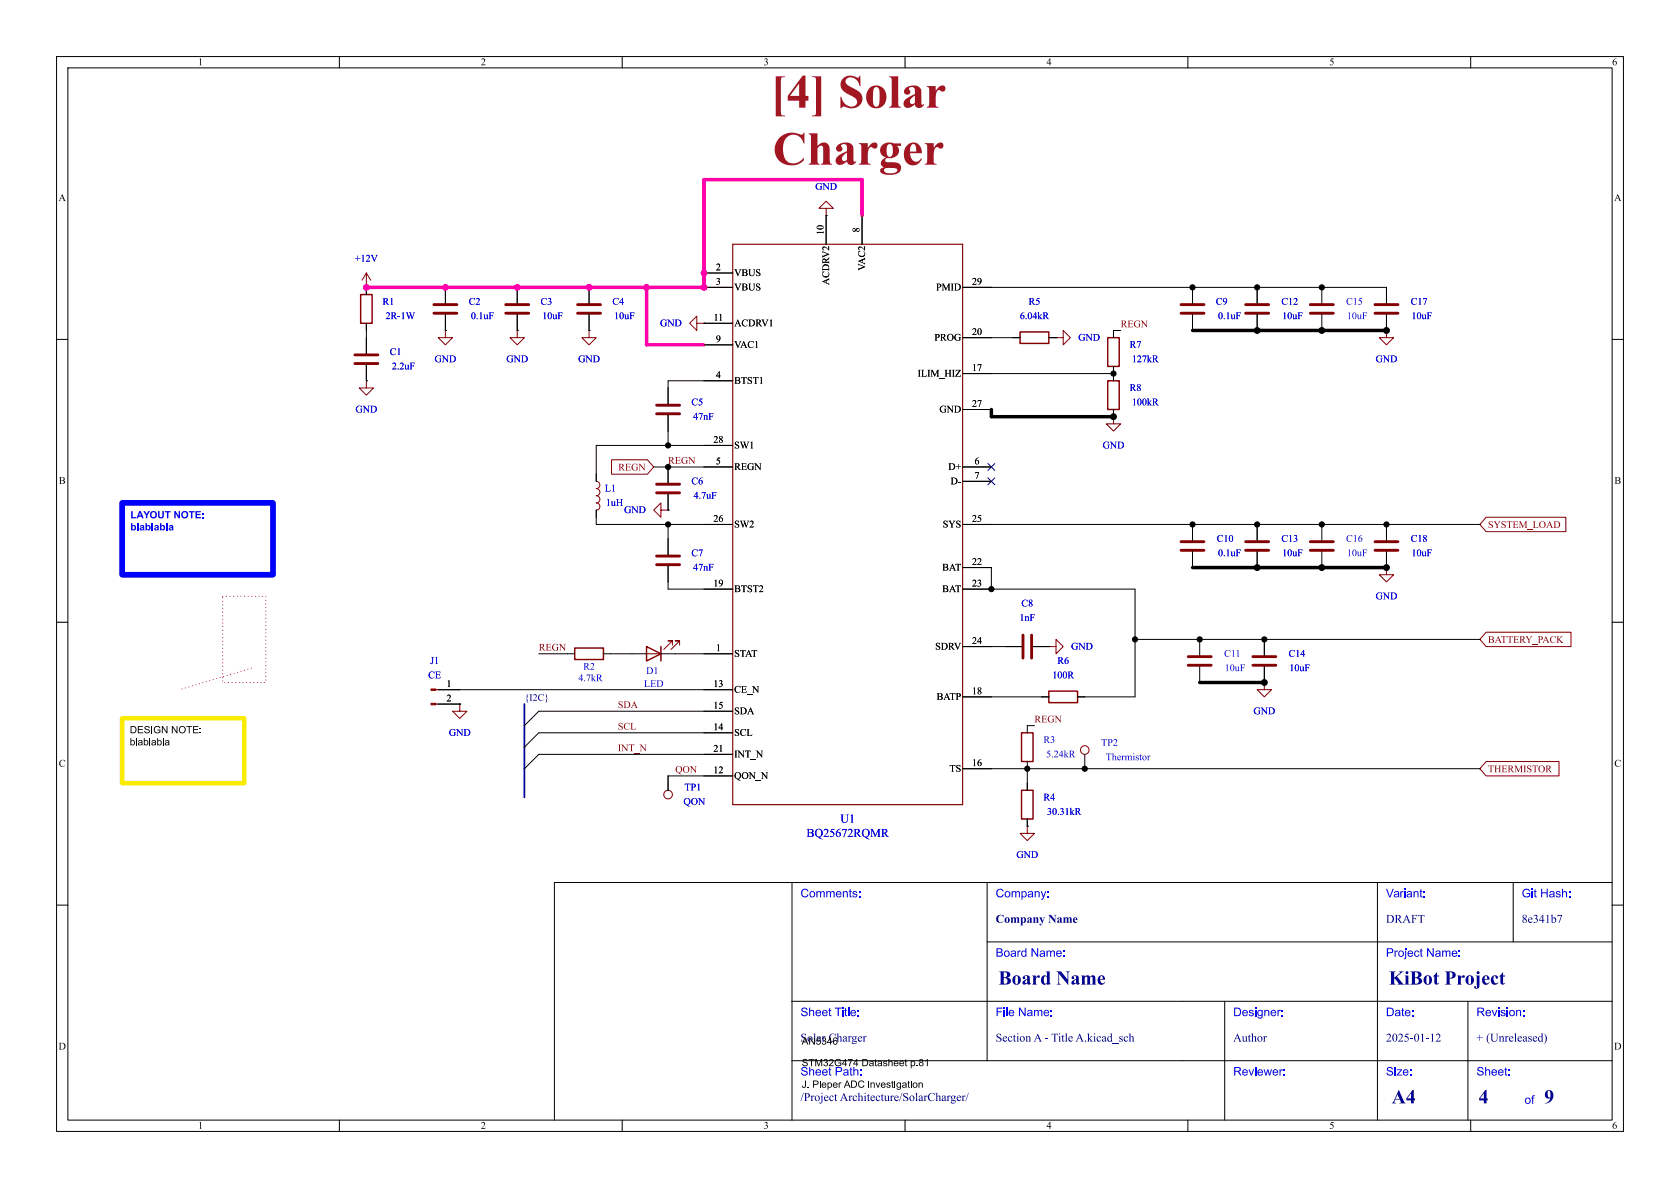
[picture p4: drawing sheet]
<svg xmlns="http://www.w3.org/2000/svg" width="297mm" height="210mm" viewBox="0 0 297 210" stroke-linecap="round" stroke-linejoin="round" font-family="sans-serif">
<g fill="none" stroke="#000" stroke-width=".18">
<path d="M10 10h277v190h-277zM12 12h273v186h-273zM60 10v2M110 10v2M160 10v2M210 10v2M260 10v2M146 38.1h.1M146 38.1v5.1M152.4 38.1v5.1M64.8 50.8h.1M64.8 50.8v1.3"/>
<path d="M64.8 57.2v5.3M78.7 58.4h.1M78.7 50.8v2.8M78.7 55.6v2.8M91.4 58.4h.1M91.4 50.8v2.8M91.4 55.6v2.8M104.1 58.4h.1M104.1 50.8v2.8M104.1 55.6v2.8M124.5 57.2h.1M124.5 48.3h5"/>
<path d="M124.5 50.8h5M124.5 57.2h5M170.2 50.8h74.9v2.8M170.2 59.7h10.1M185.4 59.7h1.3M186.7 59.7h.1M198.1 58.4h-1.3v1.3M210.8 50.8v2.8M210.8 55.6v2.8M222.2 50.8v2.8M222.2 55.6v2.8M233.7 50.8v2.8"/>
<path d="M233.7 55.6v2.8M245.1 58.4h.1M245.1 55.6v2.8M10 60h2M64.8 67.3h.1M64.8 64.5v2.8M118.1 73.4v5.3M124.5 61h5M129.5 67.3h-11.4v4.1M129.5 78.7h-24.1v6.4M170.2 66h26.6M170.2 72.4h5.1"/>
<path d="M196.8 73.7h.1M196.8 64.8v2.5M196.8 72.4v1.3M285 60h2M105.4 90.2v2.5h24.1M115.6 82.6h13.9M118.1 90.2h.1M118.1 82.6v2.7M118.1 87.4v2.8M118.1 92.7v5.3M170.2 82.6h5.1M170.2 92.7h91.4"/>
<path d="M170.2 85.1h5.1M210.8 92.7v2.8M210.8 97.5v2.8M222.2 92.7v2.8M222.2 97.5v2.8M233.7 92.7v2.8M233.7 97.5v2.8M245.1 92.7v2.8M245.1 97.5v2.8M10 110h2M95.2 115.6h6.4M106.7 115.6h7.6"/>
<path d="M116.8 115.6h12.7M118.1 100.1v4h11.4M170.2 104.1h30.5v19.1h-10.2M170.2 114.3h10.4M170.2 100.3h5.1v3.8M182.6 114.3h2.8M185.4 114.3h.1M200.7 113h60.9M212.1 113v2.8M212.1 117.9v2.8M223.5 113v2.8M223.5 117.9v2.8"/>
<path d="M245.1 100.3h.1M285 110h2M77.5 121.9h52M77.5 124.5h3.8M81.3 124.5h.1M129.5 137.2h-11.4v2.5M129.5 125.7h-34.3l-2.5 2.6M129.5 129.5h-34.3l-2.5 2.6M129.5 133.4h-34.3l-2.5 2.5M170.2 123.2h15.2M170.2 135.9h91.4M181.6 134.6v5.1"/>
<path d="M182.9 128.3h-1.3v1.2M191.8 133.4v2.5M223.5 120.7h.1M140 156v42M174.5 156v31.5M181.6 146.1h.1M181.6 144.8v1.3M243.5 156v42M267.5 156v10.5M285 156h-187v42M10 160h2M140 177h145"/>
<path d="M174.5 166.5h110.5M216.5 177v21M259.5 177v21M285 160h2M60 198v2M110 198v2M140 187.5h145M160 198v2M210 198v2M260 198v2"/>
</g>
<g fill="none" stroke="#840000" stroke-width=".51">
<path d="M76.7 55.4h4.1M76.7 53.8h4.1M89.4 55.4h4.1M89.4 53.8h4.1M102.1 55.4h4.1M102.1 53.8h4.1M208.8 55.4h4.1M208.8 53.8h4.1M220.2 55.4h4.1M220.2 53.8h4.1M231.6 55.4h4.1M231.6 53.8h4.1"/>
<path d="M243.1 55.4h4M243.1 53.8h4M62.7 62.7h4.1M62.7 64.3h4.1M116.1 71.6h4M116.1 73.2h4M116.1 87.1h4M116.1 85.6h4M116.1 98.3h4M116.1 99.8h4M208.8 97.3h4.1M208.8 95.8h4.1"/>
<path d="M220.2 97.3h4.1M220.2 95.8h4.1M231.6 97.3h4.1M231.6 95.8h4.1M243.1 97.3h4M243.1 95.8h4M180.8 112.3v4M182.4 112.3v4M210.1 117.6h4M210.1 116.1h4M221.5 117.6h4.1M221.5 116.1h4.1"/>
</g>
<g fill="none" stroke="#840000" stroke-width=".18">
<path d="M146 36.8h1.3l-1.3-1.2-1.2 1.2h1.2v1.3M64.8 48.3l-.8 1.2M64.8 48.3l.7 1.2M64.8 48.3v2.5M78.7 58.4v1.3h1.3l-1.3 1.3-1.2-1.3h1.2M91.4 58.4v1.3h1.3l-1.3 1.3-1.2-1.3h1.2M104.1 58.4v1.3h1.3l-1.3 1.3-1.2-1.3h1.2M123.2 57.2v-1.3l-1.3 1.3 1.3 1.2v-1.2h1.3M186.7 59.7h1.3v-1.3l1.2 1.3-1.2 1.3v-1.3M245.1 58.4v1.3h1.3l-1.3 1.3-1.3-1.3h1.3M64.8 67.3v1.3h1.2l-1.2 1.3-1.3-1.3h1.3M196.8 73.7v1.2h1.3l-1.3 1.3-1.2-1.3h1.2"/>
<path d="M105.4 85.1a.64 .64 0 0 1 .7 .6 .64 .64 0 0 1-.7 .7 .64 .64 0 0 1 .7 .6 .64 .64 0 0 1-.7 .6 .64 .64 0 0 1 .7 .7 .64 .64 0 0 1-.7 .6M105.4 88.9a.64 .64 0 0 1 .7 .6 .64 .64 0 0 1-.7 .7M108.1 81.3h6.4l1.1 1.3-1.1 1.2h-6.4zM116.8 90.2v-1.3l-1.2 1.3 1.2 1.2v-1.2h1.3M262.7 91.4h14.1v2.6h-14.1l-1.1-1.3zM114.3 115.6h2.5M118.9 114v-.7h-.8h.8l-1.6 1.5M120.1 114v-.7h-.7h.7l-1.5 1.5M185.4 114.3h1.3v-1.3l1.3 1.3-1.3 1.3v-1.3M245.1 100.3v1.3h1.3l-1.3 1.3-1.3-1.3h1.3M262.7 111.8h15v2.5h-15l-1.1-1.3zM77.1 121.9h.4"/>
<path d="M77.1 124.5h.4M81.3 124.5v1.2h1.2l-1.2 1.3-1.3-1.3h1.3M223.5 120.7v1.2h1.3l-1.3 1.3-1.3-1.3h1.3M262.7 134.6h12.9v2.6h-12.9l-1.1-1.3zM181.6 146.1v1.2h1.3l-1.3 1.3-1.3-1.3h1.3"/>
<circle cx="191.8" cy="132.6" r=".76"/>
<circle cx="118.1" cy="140.5" r=".76"/>
</g>
<path d="M63.8 52.1h2v5.1h-2zM180.3 58.7h5.1v2h-5.1zM195.8 59.7h2.1v5.1h-2.1zM195.8 67.3h2.1v5.1h-2.1zM101.6 114.6h5.1v2h-5.1zM114.3 114.3l2.5 1.3-2.5 1.2zM116.8 114.3v2.5M180.6 139.7h2v5.1h-2zM180.6 129.5h2v5.1h-2zM185.4 122.2h5.1v2h-5.1z" fill="none" stroke="#840000" stroke-width=".25"/>
<path d="M129.5 43.2h40.7v99h-40.7z" fill="none" stroke="#840000" stroke-width=".2"/>
<g fill="#840000" stroke="#840000" stroke-width=".18">
<path d="M76.2 121.8h.9v.2h-.9z"/>
<path d="M76.2 124.3h.9v.3h-.9z"/>
</g>
<path d="M44.4 118.1l-12.7 3.8" fill="none" stroke="#f00" stroke-width=".18" stroke-dasharray="0 .6"/>
<path d="M92.7 124.5v16.5" fill="none" stroke="#000084" stroke-width=".3"/>
<path d="M210.8 58.4h34.3M175.3 72.4v1.3h21.5M210.8 100.3h34.3M212.1 120.7h11.4" fill="none" stroke="#000" stroke-width=".61"/>
<path d="M152.4 38.1v-6.3h-27.9v19h-59.7M114.3 50.8v10.2h10.2" fill="none" stroke="#ff00ab" stroke-width=".61"/>
<path d="M174.7 81.9l1.2 1.3M174.7 84.5l1.2 1.2M175.9 81.9l-1.2 1.3M175.9 84.5l-1.2 1.2" fill="none" stroke="#000084" stroke-width=".18"/>
<path d="M21.6 88.9h26.7v12.7h-26.7z" fill="none" stroke="#00f" stroke-width="1"/>
<g fill="#00f">
<path d="M23.2 90.4h.2v1h.7v.2h-.9z"/>
<path d="M24.6 90.3h.3l.5 1.3h-.3l-.1-.3h-.5l-.1 .3h-.3l.2-.5h.6l-.1-.5-.2 .5h-.3z"/>
<path d="M25.3 90.3h.3l.3 .6 .3-.6h.3l-.5 .8v.5h-.2v-.5z"/>
<path d="M26.7 90.5a.64 .64 0 0 1 1 .1 .64 .64 0 0 1-.4 .9 .64 .64 0 0 1-.8-.5h.3a.39 .39 0 0 0 .5 .4 .39 .39 0 0 0 .2-.6l-.4-.3a.37 .37 0 0 0-.3 .5h-.3z"/>
<path d="M27.9 90.3h.3v.7a.27 .27 0 0 0 .2 .4 .27 .27 0 0 0 .3-.3v-.8h.3v.9a.51 .51 0 0 1-.5 .5 .51 .51 0 0 1-.5-.5z"/>
<path d="M29.1 90.3h1v.3h-.3v1h-.3v-1h-.4z"/>
<path d="M30.8 90.3h.3l.5 .9v-.9h.2v1.3h-.2l-.6-.8v.8h-.2z"/>
<path d="M32.2 90.5a.64 .64 0 0 1 1 .1 .64 .64 0 0 1-.3 .9 .64 .64 0 0 1-.9-.5h.3a.39 .39 0 0 0 .5 .4 .39 .39 0 0 0 .2-.6l-.3-.3a.37 .37 0 0 0-.4 .5h-.3z"/>
<path d="M33.4 90.3h1v.3h-.4v1h-.2v-1h-.4z"/>
<path d="M34.6 90.3h.9v.3h-.7v.2h.7v.3h-.7v.3h.7v.2h-.9z"/>
<path d="M35.8 90.7h.2v.2h-.2z"/>
<path d="M35.8 91.4h.2v.2h-.2z"/>
<path d="M23.2 92.5h.2v.4a.42 .42 0 0 1 .6 .1 .42 .42 0 0 1 0 .6 .42 .42 0 0 1-.6 0v.2h-.2v-.5h.2v.2a.23 .23 0 0 0 .4-.1 .23 .23 0 0 0-.1-.3 .23 .23 0 0 0-.3 0v.2h-.2z"/>
<path d="M24.3 92.5h.2v1.3h-.2z"/>
<path d="M24.8 92.9l.3-.1 .3 .1 .2 .9-.8-.1-.1-.2 .4 .1 .2-.2-.6 .1 .1-.2 .5-.1-.1-.2-.5 .1z"/>
<path d="M25.7 92.5h.3v.4a.42 .42 0 0 1 .5 .1 .42 .42 0 0 1 0 .6 .42 .42 0 0 1-.5 0v.2h-.3v-.5h.3v.2a.23 .23 0 0 0 .3-.1 .23 .23 0 0 0 0-.3 .23 .23 0 0 0-.3 0v.2h-.3z"/>
<path d="M26.8 92.5h.3v1.3h-.3z"/>
<path d="M27.4 92.9l.3-.1 .3 .1 .1 .9-.8-.1v-.2l.4 .1 .1-.2-.5 .1 .1-.2 .4-.1-.1-.2-.4 .1z"/>
<path d="M28.3 92.5h.2v.4a.42 .42 0 0 1 .6 .1 .42 .42 0 0 1 0 .6 .42 .42 0 0 1-.6 0v.2h-.2v-.5h.2l.1 .2a.23 .23 0 0 0 .3-.1 .23 .23 0 0 0 0-.3 .23 .23 0 0 0-.3 0l-.1 .2h-.2z"/>
<path d="M29.4 92.5h.2v1.3h-.2z"/>
<path d="M29.9 92.9l.3-.1 .4 .1 .1 .9-.8-.1-.1-.2 .4 .1 .2-.2-.6 .1 .2-.2 .4-.1-.1-.2-.5 .1z"/>
</g>
<path d="M21.6 127h21.6v11.4h-21.6z" fill="none" stroke="#faec00" stroke-width=".8"/>
<g fill="#000">
<path d="M23.1 130.5h.1v.4a.42 .42 0 0 1 .7 .4 .42 .42 0 0 1-.7 .3v.2h-.1v-.5h.1a.29 .29 0 0 0 .4 .3 .29 .29 0 0 0 .1-.5l-.3-.2-.2 .4h-.1zM23.1 128.3h.4a.64 .64 0 0 1 .6 .7 .64 .64 0 0 1-.6 .6h-.4v-.1h.4a.49 .49 0 0 0 .5-.5 .49 .49 0 0 0-.5-.5h-.3v1h-.1zM24 130.5h.2v1.3h-.2zM24.4 128.3h.9v.2h-.8v.4h.7v.1h-.7v.5h.8v.1h-.9zM24.5 130.9l.2-.1a.38 .38 0 0 1 .4 .1 .38 .38 0 0 1 .1 .5v.4l-.2-.2-.4 .2-.2-.2v-.1l.5 .1 .1-.3-.6 .2a.48 .48 0 0 1 .6-.3l-.1-.3-.5 .2zM25.6 128.4h.6l.3 .2-.2 .1a.27 .27 0 0 0-.3-.3 .27 .27 0 0 0-.2 .4l.2 .1a.43 .43 0 0 1 .5 .5 .43 .43 0 0 1-.8 .2l-.2-.3 .1-.1a.33 .33 0 0 0 .4 .3 .33 .33 0 0 0 .3-.3l-.7-.3zM25.4 130.5h.2v.4a.42 .42 0 0 1 .6 .4 .42 .42 0 0 1-.6 .3v.2h-.2v-.5h.2a.29 .29 0 0 0 .3 .3 .29 .29 0 0 0 .1-.5l-.2-.2-.2 .4h-.2zM26.4 130.5h.2v1.3h-.2zM26.8 128.3h.1v1.3h-.1zM26.9 130.9l.1-.1a.4 .4 0 0 1 .5 .1 .4 .4 0 0 1 .1 .5v.4l-.2-.2-.4 .2-.2-.2v-.1l.5 .1 .1-.3-.6 .2a.48 .48 0 0 1 .6-.3l-.1-.3-.5 .2zM27.4 128.5l.6-.2 .3 .3v.1h-.1a.49 .49 0 0 0-.7 0 .49 .49 0 0 0-.1 .7 .49 .49 0 0 0 .7 0l.1-.3h-.4v-.1h.6v.4a.69 .69 0 0 1-1 .1 .69 .69 0 0 1 0-1zM27.8 130.5h.2v.4a.42 .42 0 0 1 .6 .4 .42 .42 0 0 1-.7 .3v.2h-.1v-.5h.1a.29 .29 0 0 0 .4 .3 .29 .29 0 0 0 .1-.5l-.3-.2-.2 .4h-.1z"/>
<path d="M28.6 128.3h.2l.6 1v-1h.2v1.3h-.2l-.6-1v1h-.2zM28.8 130.5h.1v1.3h-.1zM29.3 130.9l.2-.1a.38 .38 0 0 1 .4 .1 .38 .38 0 0 1 0 .5l.1 .4-.2-.2-.4 .2-.3-.2v-.1l.5 .1 .2-.3-.7 .2a.48 .48 0 0 1 .7-.3l-.2-.3-.4 .2zM30.4 128.3h.2l.6 1v-1h.2v1.3h-.2l-.7-1v1h-.1zM31.8 128.5a.63 .63 0 0 1 1 .1 .63 .63 0 0 1-.4 .9 .63 .63 0 0 1-.8-.5h.2a.47 .47 0 0 0 .7 .4 .47 .47 0 0 0 .1-.8l-.5-.1-.3 .2v.3h-.2zM33 128.3h1v.2h-.5v1.1h-.1v-1.1h-.4zM34.1 128.3h1v.2h-.8v.4h.7v.1h-.7v.5h.8v.1h-1zM35.3 128.7h.2v.2h-.2zM35.3 129.4h.2v.2h-.2z"/>
</g>
<path d="M39.4 105.4h7.6v15.3h-7.6z" fill="none" stroke="#f00" stroke-width=".18" stroke-dasharray="0 .6"/>
<g fill="none" stroke="#000" stroke-width=".18">
<path d="M146 38.1h.1M146 38.1v5.1M152.4 38.1v5.1M64.8 50.8h.1M64.8 50.8v1.3M64.8 57.2v1.2M64.8 59.7v2.8M78.7 58.4h.1M78.7 50.8v2.8M78.7 55.6v2.8M91.4 58.4h.1M91.4 50.8v2.8"/>
<path d="M91.4 55.6v2.8M104.1 58.4h.1M104.1 50.8v2.8M104.1 55.6v2.8M124.5 57.2h.1M124.5 48.3h5M124.5 50.8h5M124.5 57.2h5M170.2 59.7h5.1M170.2 50.8h5.1M179.1 59.7h1.2M185.4 59.7h1.3"/>
<path d="M186.7 59.7h.1M196.8 58.4v1.3M210.8 50.8v2.8M210.8 55.6v2.8M222.2 50.8v2.8M222.2 55.6v2.8M245.1 58.4h.1M245.1 50.8v2.8M245.1 55.6v2.8M64.8 67.3h.1M64.8 64.5v2.8M118.1 68.6v2.8"/>
<path d="M118.1 73.4v2.8M124.5 61h5M124.5 67.3h5M124.5 78.7h5M170.2 66h5.1M170.2 72.4h5.1M196.8 73.7h.1M196.8 64.8v2.5M196.8 72.4v1.3M105.4 83.8v1.3M105.4 90.2v1.2M118.1 90.2h.1"/>
<path d="M118.1 82.6v2.7M118.1 87.4v2.8M118.1 95.3v2.7M124.5 82.6h5M124.5 92.7h5M170.2 82.6h5.1M170.2 92.7h5.1M170.2 85.1h5.1M210.8 92.7v2.8M210.8 97.5v2.8M222.2 92.7v2.8M222.2 97.5v2.8"/>
<path d="M245.1 92.7v2.8M245.1 97.5v2.8M118.1 100.1v2.8M124.5 104.1h5M124.5 115.6h5M170.2 104.1h5.1M170.2 100.3h5.1M170.2 114.3h5.1M177.8 114.3h2.8M182.6 114.3h2.8M185.4 114.3h.1M223.5 113v2.8"/>
<path d="M223.5 117.9v2.8M245.1 100.3h.1M77.5 121.9h3.8M77.5 124.5h3.8M81.3 124.5h.1M118.1 137.2v2.5M124.5 121.9h5M124.5 125.7h5M124.5 129.5h5M124.5 133.4h5M124.5 137.2h5M170.2 123.2h5.1"/>
<path d="M170.2 135.9h5.1M181.6 138.4v1.3M184.1 123.2h1.3M190.5 123.2h1.3M223.5 120.7h.1M181.6 146.1h.1M181.6 144.8v1.3"/>
</g>
<g fill="#000" stroke="#000" stroke-width=".18">
<circle cx="210.8" cy="50.8" r=".46"/>
<circle cx="222.2" cy="50.8" r=".46"/>
<circle cx="222.3" cy="58.4" r=".52"/>
<circle cx="233.7" cy="50.8" r=".46"/>
<circle cx="233.7" cy="58.4" r=".52"/>
<circle cx="245.1" cy="58.4" r=".52"/>
<circle cx="118.1" cy="78.7" r=".46"/>
<circle cx="196.8" cy="66" r=".46"/>
<circle cx="196.9" cy="73.7" r=".52"/>
<circle cx="118.1" cy="82.6" r=".46"/>
<circle cx="118.1" cy="92.7" r=".46"/>
<circle cx="210.8" cy="92.7" r=".46"/>
<circle cx="222.2" cy="92.7" r=".46"/>
<circle cx="233.7" cy="92.7" r=".46"/>
<circle cx="245.1" cy="92.7" r=".46"/>
<circle cx="175.3" cy="104.1" r=".46"/>
<circle cx="200.7" cy="113" r=".46"/>
<circle cx="212.1" cy="113" r=".46"/>
<circle cx="222.3" cy="100.3" r=".52"/>
<circle cx="223.5" cy="113" r=".46"/>
<circle cx="233.7" cy="100.3" r=".52"/>
<circle cx="245.1" cy="100.3" r=".52"/>
<circle cx="181.6" cy="135.9" r=".46"/>
<circle cx="191.8" cy="135.9" r=".46"/>
<circle cx="223.5" cy="120.7" r=".52"/>
</g>
<g fill="#ff00ab" stroke="#ff00ab" stroke-width=".18">
<circle cx="124.5" cy="50.8" r=".52"/>
<circle cx="124.5" cy="48.3" r=".52"/>
<circle cx="91.4" cy="50.8" r=".52"/>
<circle cx="64.8" cy="50.8" r=".52"/>
<circle cx="78.7" cy="50.8" r=".52"/>
<circle cx="114.3" cy="50.8" r=".52"/>
<circle cx="104.1" cy="50.8" r=".52"/>
</g>
<g font-size="8.4" fill="#a21622">
<text x="136.3" y="21.2">[4] Solar</text>
<text x="136.6" y="31.3">Charger</text>
</g>
<g font-size="3.5" fill="#00007f">
<text x="176.5" y="174.9">BoardName</text>
<text x="245.5" y="174.9">KiBotProject</text>
<text x="246" y="195.9">A4</text>
<text x="261.4" y="196">4</text>
<text x="273" y="196">9</text>
</g>
<g font-size="2.1" fill="#0000c2">
<text x="142.6" y="148.5">BQ25672RQMR</text>
<text x="148.6" y="146">U1</text>
</g>
<g font-size="2.1" fill="#00f">
<text x="141.5" y="159.2">Comments:</text>
<text x="176" y="159.2">Company:</text>
<text x="245" y="159.2">Variant:</text>
<text x="269" y="159.2">Git Hash:</text>
<text x="176" y="169.7">Board Name:</text>
<text x="245" y="169.7">Project Name:</text>
<text x="141.5" y="180.2">Sheet Title:</text>
<text x="176" y="180.2">File Name:</text>
<text x="218" y="180.2">Designer:</text>
<text x="245" y="180.2">Date:</text>
<text x="261" y="180.2">Revision:</text>
<text x="218" y="190.7">Reviewer:</text>
<text x="245" y="190.7">Size:</text>
<text x="261" y="190.7">Sheet:</text>
<text x="269.5" y="195.7">of</text>
</g>
<g font-size="2.1" fill="#00007f">
<text x="176" y="163.7">CompanyName</text>
<text x="245" y="163.7">DRAFT</text>
<text x="269" y="163.7">8e341b7</text>
<text x="141.5" y="184.7">SolarCharger</text>
<text x="176" y="184.7">SectionA - Title A.kicad_sch</text>
<text x="218" y="184.7">Author</text>
<text x="245" y="184.7">2025-01-12</text>
<text x="261" y="184.7">+ (Unreleased)</text>
<text x="141.5" y="195.2">/ProjectArchitecture/SolarCharger/</text>
</g>
<text font-size="2.1" x="141.5" y="190.7">Sheet Path:</text>
<g font-size="1.8">
<text x="35" y="12">1</text>
<text x="85" y="12">2</text>
<text x="135" y="12">3</text>
<text x="185" y="12">4</text>
<text x="235" y="12">5</text>
<text x="285" y="12">6</text>
<text x="10.3" y="36">A</text>
<text x="145.8" y="41.5" transform="rotate(-90 145.8 41.5)">10</text>
<text x="152.1" y="41.1" transform="rotate(-90 152.1 41.1)">8</text>
<text x="285.3" y="36">A</text>
<text x="153.4" y="47.8" transform="rotate(-90 153.4 47.8)">VAC2</text>
<text x="126.6" y="48">2</text>
<text x="126.6" y="50.5">3</text>
<text x="129.8" y="49.2">VBUS</text>
<text x="129.8" y="51.8">VBUS</text>
<text x="147" y="50.4" transform="rotate(-90 147 50.4)">ACDRV2</text>
<text x="165.5" y="51.8">PMID</text>
<text x="171.8" y="50.5">29</text>
<text x="126.1" y="56.9">11</text>
<text x="129.8" y="58.1">ACDRV1</text>
<text x="171.8" y="59.4">20</text>
<text x="126.6" y="60.7">9</text>
<text x="129.8" y="61.9">VAC1</text>
<text x="165.2" y="60.7">PROG</text>
<text x="171.8" y="65.8">17</text>
<text x="126.6" y="67.1">4</text>
<text x="129.8" y="68.3">BTST1</text>
<text x="162.2" y="67">ILIM_HIZ</text>
<text x="166.1" y="73.4">GND</text>
<text x="171.8" y="72.1">27</text>
<text x="126.1" y="78.5">28</text>
<text x="126.6" y="82.3">5</text>
<text x="129.8" y="79.7">SW1</text>
<text x="129.8" y="83.5">REGN</text>
<text x="167.6" y="83.5">D+</text>
<text x="172.3" y="82.3">6</text>
<text x="10.4" y="86">B</text>
<text x="168.1" y="86.1">D-</text>
<text x="172.3" y="84.8">7</text>
<text x="285.4" y="86">B</text>
<text x="126.1" y="92.5">26</text>
<text x="129.8" y="93.7">SW2</text>
<text x="166.7" y="93.7">SYS</text>
<text x="171.8" y="92.5">25</text>
<text x="166.6" y="101.3">BAT</text>
<text x="171.8" y="100.1">22</text>
<text x="126.1" y="103.9">19</text>
<text x="129.8" y="105.1">BTST2</text>
<text x="166.6" y="105.1">BAT</text>
<text x="171.8" y="103.9">23</text>
<text x="126.6" y="115.3">1</text>
<text x="129.8" y="116.6">STAT</text>
<text x="165.3" y="115.3">SDRV</text>
<text x="171.8" y="114">24</text>
<text x="78.9" y="121.7">1</text>
<text x="78.9" y="124.2">2</text>
<text x="126.1" y="121.7">13</text>
<text x="126.1" y="125.5">15</text>
<text x="129.8" y="122.9">CE_N</text>
<text x="165.6" y="124.2">BATP</text>
<text x="171.8" y="122.9">18</text>
<text x="126.1" y="129.3">14</text>
<text x="129.8" y="126.7">SDA</text>
<text x="129.8" y="130.5">SCL</text>
<text x="10.4" y="136">C</text>
<text x="126.1" y="133.1">21</text>
<text x="126.1" y="136.9">12</text>
<text x="129.8" y="134.3">INT_N</text>
<text x="167.9" y="136.9">TS</text>
<text x="171.8" y="135.6">16</text>
<text x="285.4" y="136">C</text>
<text x="129.8" y="138.1">QON_N</text>
<text x="141.7" y="184.9">AN5346</text>
<text x="10.3" y="186">D</text>
<text x="141.7" y="188.7">STM32G474 Datasheet p.81</text>
<text x="285.3" y="186">D</text>
<text x="141.7" y="192.5">J. Pieper ADC investigation</text>
<text x="35" y="200">1</text>
<text x="85" y="200">2</text>
<text x="135" y="200">3</text>
<text x="185" y="200">4</text>
<text x="235" y="200">5</text>
<text x="285" y="200">6</text>
</g>
<g font-size="1.8" fill="#0000c2">
<text x="144.1" y="34">GND</text>
<text x="62.7" y="46.7">+12V</text>
<text x="67.6" y="54.3">R1</text>
<text x="68.2" y="56.9">2R-1W</text>
<text x="82.9" y="54.3">C2</text>
<text x="83.2" y="56.9">0.1uF</text>
<text x="95.6" y="54.3">C3</text>
<text x="95.9" y="56.9">10uF</text>
<text x="108.3" y="54.3">C4</text>
<text x="108.6" y="56.9">10uF</text>
<text x="116.7" y="58.1">GND</text>
<text x="180.3" y="56.9">6.04kR</text>
<text x="181.8" y="54.3">R5</text>
<text x="214.9" y="54.3">C9</text>
<text x="215.3" y="56.9">0.1uF</text>
<text x="226.5" y="54.3">C12</text>
<text x="226.7" y="56.9">10uF</text>
<text x="238" y="54.3">C15</text>
<text x="238.1" y="56.9">10uF</text>
<text x="249.4" y="54.3">C17</text>
<text x="249.5" y="56.9">10uF</text>
<text x="68.9" y="63.2">C1</text>
<text x="69.3" y="65.8">2.2uF</text>
<text x="76.8" y="64.5">GND</text>
<text x="89.5" y="64.5">GND</text>
<text x="102.2" y="64.5">GND</text>
<text x="190.6" y="60.7">GND</text>
<text x="199.7" y="61.9">R7</text>
<text x="200.1" y="64.5">127kR</text>
<text x="243.2" y="64.5">GND</text>
<text x="199.7" y="69.6">R8</text>
<text x="62.8" y="73.4">GND</text>
<text x="122.2" y="72.1">C5</text>
<text x="122.5" y="74.6">47nF</text>
<text x="200.1" y="72.1">100kR</text>
<text x="194.9" y="79.7">GND</text>
<text x="106.9" y="87.3">L1</text>
<text x="107.1" y="89.9">1uH</text>
<text x="122.2" y="86.1">C6</text>
<text x="122.6" y="88.6">4.7uF</text>
<text x="110.3" y="91.2">GND</text>
<text x="122.2" y="98.8">C7</text>
<text x="122.5" y="101.3">47nF</text>
<text x="215.1" y="96.2">C10</text>
<text x="215.3" y="98.8">0.1uF</text>
<text x="226.5" y="96.2">C13</text>
<text x="226.7" y="98.8">10uF</text>
<text x="238" y="96.2">C16</text>
<text x="238.1" y="98.8">10uF</text>
<text x="249.4" y="96.2">C18</text>
<text x="249.5" y="98.8">10uF</text>
<text x="180.6" y="107.7">C8</text>
<text x="243.2" y="106.4">GND</text>
<text x="180.2" y="110.2">1nF</text>
<text x="76" y="117.8">J1</text>
<text x="103.1" y="118.8">R2</text>
<text x="114.2" y="119.6">D1</text>
<text x="186.9" y="117.8">R6</text>
<text x="189.4" y="115.3">GND</text>
<text x="216.4" y="116.6">C11</text>
<text x="216.5" y="119.1">10uF</text>
<text x="227.8" y="116.6">C14</text>
<text x="227.9" y="119.1">10uF</text>
<text x="75.7" y="120.4">CE</text>
<text x="102.2" y="120.9">4.7kR</text>
<text x="113.8" y="121.9">LED</text>
<text x="186" y="120.4">100R</text>
<text x="79.4" y="130.5">GND</text>
<text x="184.5" y="131.8">R3</text>
<text x="221.6" y="126.7">GND</text>
<text x="184.9" y="134.3">5.24kR</text>
<text x="194.7" y="132.3">TP2</text>
<text x="195.5" y="134.8">Thermistor</text>
<text x="120.8" y="142.7">QON</text>
<text x="121" y="140.2">TP1</text>
<text x="184.5" y="142">R4</text>
<text x="185.1" y="144.5">30.31kR</text>
<text x="179.7" y="152.1">GND</text>
</g>
<g font-size="1.8" fill="#840000">
<text x="198.1" y="58.1">REGN</text>
<text x="109.3" y="83.6">REGN</text>
<text x="118.1" y="82.2">REGN</text>
<text x="263" y="93.8">SYSTEM_LOAD</text>
<text x="95.2" y="115.2">REGN</text>
<text x="263" y="114.1">BATTERY_PACK</text>
<text x="109.2" y="125.4">SDA</text>
<text x="109.2" y="129.2">SCL</text>
<text x="182.9" y="127.9">REGN</text>
<text x="109.2" y="133">INT_N</text>
<text x="119.4" y="136.8">QON</text>
<text x="263" y="137">THERMISTOR</text>
</g>
<text font-size="1.8" fill="#000084" x="92.7" y="124.1">{I2C}</text>
</svg>
